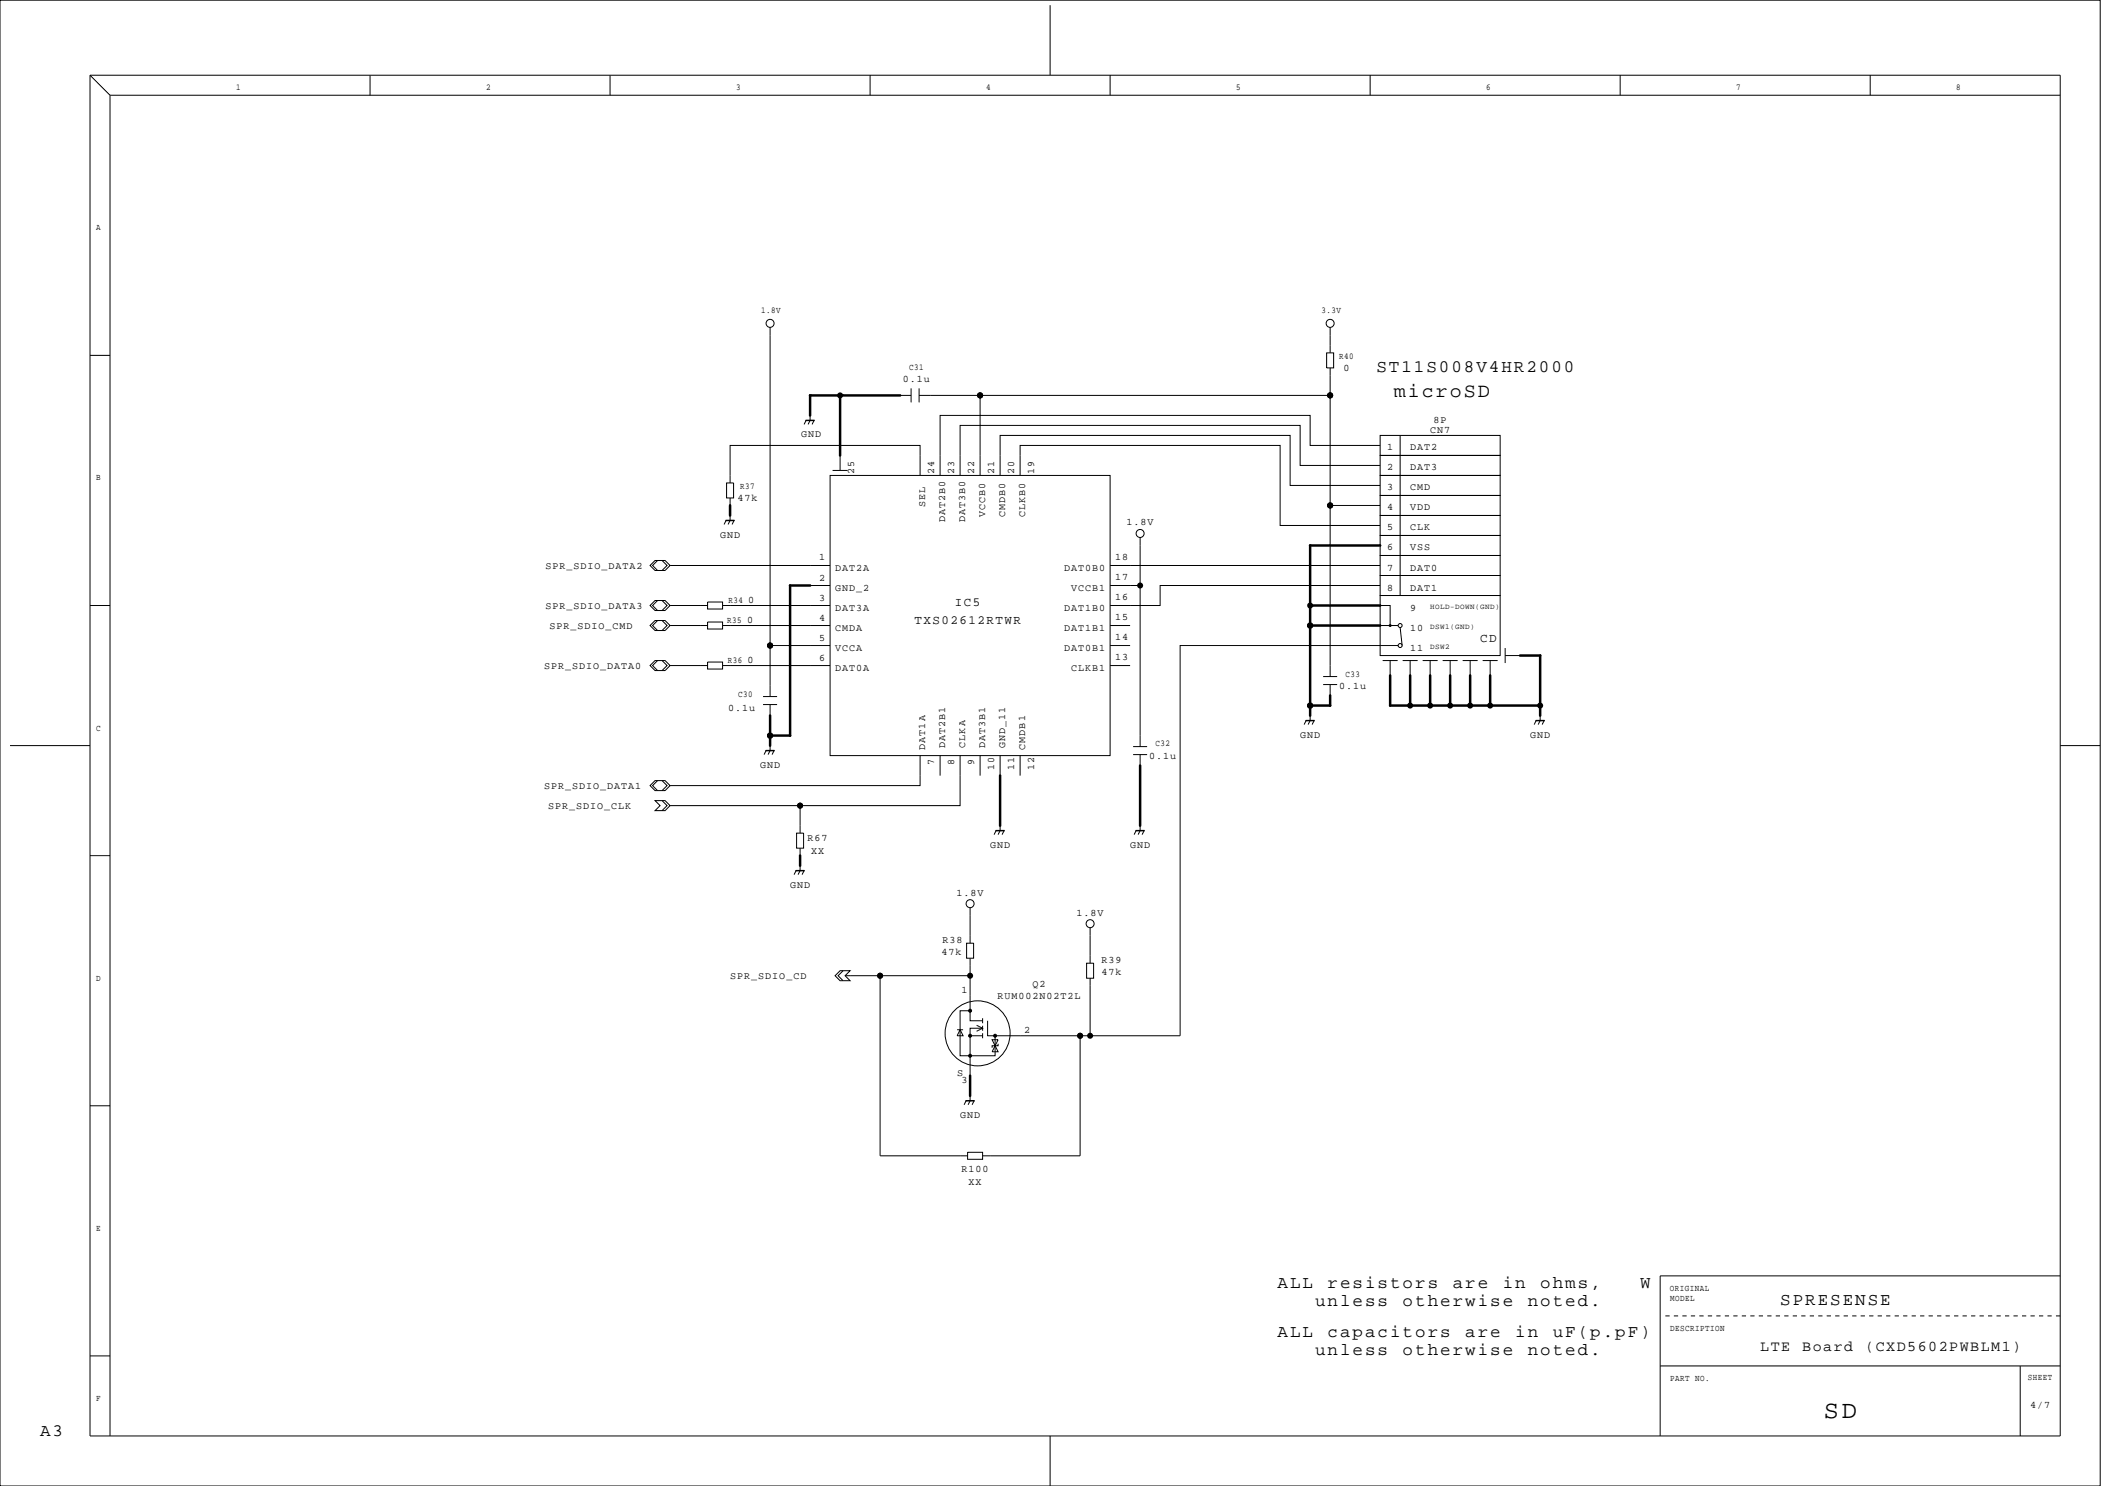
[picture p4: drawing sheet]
<svg xmlns="http://www.w3.org/2000/svg" width="420mm" height="297mm" viewBox="0 0 420 297" stroke-linecap="round" stroke-linejoin="round" font-family="sans-serif">
<g fill="none" stroke="#000" stroke-width=".2">
<path d="M0 0h420v297h-420zM18 15h394v272h-394zM18 15l4 4M22 19h390M22 19v268M74 15v4M122 15v4M174 15v4M210 1v14M222 15v4M274 15v4M324 15v4"/>
<path d="M374 15v4M18 71h4M154 65.4v73.8M180 79h2.2M182.2 77.6v2.8M183.8 77.6v2.8M183.8 79h82.2M196 79v16M265.3 70.5h1.4v3h-1.4zM266 65.4v5.1M266 73.5v61.7M145.3 96.5h1.4v3h-1.4z"/>
<path d="M146 99.5v1.5M161.2 84l-.4 .8M162 83v1l-.4 .8M162.8 84l-.4 .8M166 95h56v56h-56zM166.5 94h3M168 91v3M184 95v-6h-38v7.5M200 95v-8h58v10h18M204 95v-6h52v16h20M276 89h-14v-6h-74v12M276 93h-16v-8h-68v10"/>
<path d="M276 99h24v4h-24zM276 95h24v4h-24zM276 91h24v4h-24zM276 87h24v4h-24zM280 87v32M131 112h2l1 1-1 1h-2l-1-1zM131.5 112l-1 1 1 1M132.4 112l1 1-1 1M134 113h32M145.2 104l-.4 .8M146 103v1l-.4 .8M146.8 104l-.4 .8"/>
<path d="M162 117h4M222 117h6v32.2M222 113h54M228 107.4v9.6M266 101h10M276 117h-44v4h-10M276 119h24v12h-24zM276 107h24v4h-24zM276 111h24v4h-24zM276 115h24v4h-24zM276 103h24v4h-24zM18 121h4"/>
<path d="M131 132h2l1 1-1 1h-2l-1-1zM131 120h2l1 1-1 1h-2l-1-1zM131 124h2l1 1-1 1h-2l-1-1zM131.5 132l-1 1 1 1M131.5 120l-1 1 1 1M131.5 124l-1 1 1 1M132.4 132l1 1-1 1M132.4 120l1 1-1 1M132.4 124l1 1-1 1M134 133h7.5M134 121h7.5M134 125h7.5"/>
<path d="M141.5 124.3h3v1.4h-3zM141.5 132.3h3v1.4h-3zM141.5 120.3h3v1.4h-3zM144.5 121h21.5M144.5 125h21.5M144.5 133h21.5M152.6 139.2h2.8M154 129h12M222 129h4M222 125h4M222 133h4M264.6 136.8h2.8"/>
<path d="M264.6 135.2h2.8M266 136.8v2.2M276 121h2v4M276 125h3.6M276.5 132h3M278 132v3M279.6 129h-43.6v78h-18M280 125.4l.4 3.6M280.5 132h3M282 132v3M284.5 132h3M286 132v3"/>
<path d="M288.5 132h3M290 132v3M292.5 132h3M294 132v3M296.5 132h3M298 132v3M301 131h3M301 129.5v3M2 149h16M131 156h2l1 1-1 1h-2l-1-1zM131.5 156l-1 1 1 1M132.4 156l1 1-1 1"/>
<path d="M152.6 140.8h2.8M153.2 150l-.4 .8M154 149v1l-.4 .8M154 140.8v2.2M154.8 150l-.4 .8M184 151v6h-50M188 151v4M192 151v10h-58M196 151v4M200 151v4M204 151v4M226.6 149.2h2.8"/>
<path d="M226.6 150.8h2.8M228 150.8v2.2M261.2 144l-.4 .8M262 143v1l-.4 .8M262.8 144l-.4 .8M307.2 144l-.4 .8M308 143v1l-.4 .8M308.8 144l-.4 .8M412 149h8M18 171h4M131 160h2l1 1-1 1h-2l1-1zM132.4 160l1 1-1 1"/>
<path d="M159.2 174l-.4 .8M159.3 166.5h1.4v3h-1.4zM160 173v1l-.4 .8M160 161v5.5M160 169.5v1.5M160.8 174l-.4 .8M199.2 166l-.4 .8M200 165v1l-.4 .8M200.8 166l-.4 .8M227.2 166l-.4 .8M228 165v1l-.4 .8M228.8 166l-.4 .8"/>
<path d="M167 195l1-1h2l-1 1 1 1h-2zM168.6 194l-1 1 1 1M169 195h25M176 195v36h17.5M193.3 188.5h1.4v3h-1.4zM194 191.5v12.5h2.5M194 181.4v7.1M217.3 192.5h1.4v3h-1.4zM218 195.5v11.5h-20.5v-3M218 185.4v7.1M191.4 205.8h1.2M192 205.8l.6 1.2h-1.2z"/>
<path d="M194 219v1l-.4 .8M194 202h-2v9h7v-4M195.3 204.9l1.2 .6-1.2 .6M196.5 207h-2.5v8M196.5 203.5v1M196.5 205v1M196.5 206.5v1M196.5 205.5h-2.5v1.5M198.4 207.8h1.2l-.6 1.2zM199 209l.6 1.2h-1.2zM199.6 208.6v.4h-1.2v.4M216 207v24h-19.5"/>
<path d="M18 221h4M193.2 220l-.4 .8M193.5 230.3h3v1.4h-3zM194.8 220l-.4 .8M412 255h-80v32M18 271h4M332 273h80M333 263h.9M334.7 263h.9M336.4 263h.9M338.1 263h.9M339.8 263h.9"/>
<path d="M341.5 263h.9M343.2 263h.9M344.9 263h.9M346.6 263h.9M348.3 263h.9M350 263h.9M351.7 263h.9M353.4 263h.9M355.1 263h.9M356.8 263h.9M358.5 263h.9M360.2 263h.9"/>
<path d="M361.9 263h.9M363.6 263h.9M365.3 263h.9M367 263h.9M368.7 263h.9M370.4 263h.8M372.1 263h.8M373.8 263h.8M375.5 263h.8M377.2 263h.8M378.9 263h.8M380.6 263h.8"/>
<path d="M382.3 263h.8M384 263h.8M385.7 263h.8M387.4 263h.8M389.1 263h.8M390.8 263h.8M392.5 263h.8M394.2 263h.8M395.9 263h.8M397.6 263h.8M399.3 263h.8M401 263h.8"/>
<path d="M402.7 263h.8M404 273v14M404.4 263h.8M406.1 263h.8M407.8 263h.8M409.5 263h.8M411.2 263h.8M210 287v10"/>
<circle cx="154" cy="64.6" r=".8"/>
<circle cx="266" cy="64.6" r=".8"/>
<circle cx="228" cy="106.6" r=".8"/>
<circle cx="280" cy="129" r=".4"/>
<circle cx="280" cy="125" r=".4"/>
<circle cx="194" cy="180.6" r=".8"/>
<circle cx="218" cy="184.6" r=".8"/>
<circle cx="194" cy="207" r=".3"/>
<circle cx="194" cy="211" r=".3"/>
<circle cx="194" cy="202" r=".3"/>
<circle cx="195.5" cy="206.6" r="6.5"/>
<circle cx="199" cy="207" r=".3"/>
</g>
<g fill="#000">
<path d="M161.8 78.9l.3-.1 .2 .2v4l-.3 .3-.2-.3zM161.9 78.8h6.1l.3 .2-.3 .3h-6l-.2-.1zM167.8 78.9l.3-.1 .2 .2v12l-.3 .3-.2-.3zM167.9 78.8h12.1l.3 .2-.3 .3h-12l-.2-.3zM161.1 83.9h1.7l.2 .1-.2 .2h-1.6l-.1-.1zM145.1 104l1.7-.1 .2 .1-.2 .2h-1.6zM145.9 100.8h.2l.2 .2v2l-.3 .3-.2-.3v-2zM157.9 116.8h.2l.2 .2v30l-.3 .3-.2-.3v-30zM157.8 116.9l.2-.1h4l.3 .2-.3 .3h-4l-.2-.1zM261.9 108.8h.2l.2 .2v12l-.3 .3-.2-.3v-12zM261.9 108.8h14.1l.3 .2-.3 .3h-14l-.2-.3zM261.9 120.8h.2l.2 .2v4l-.3 .3-.2-.3v-4z"/>
<path d="M261.9 124.8h.2l.2 .2v16l-.3 .3-.2-.3v-16zM261.9 124.8h14.1l.3 .2-.3 .3h-14l-.2-.3zM261.9 120.8h14.1l.3 .2-.3 .3h-14l-.2-.3zM265.8 138.9l.2-.1 .3 .2v2l-.3 .3-.2-.3zM277.8 134.9l.3-.1 .2 .2v6l-.3 .3-.2-.3zM281.9 134.8h.2l.2 .2v6l-.3 .3-.2-.3v-6zM285.8 134.9l.3-.1 .2 .2v6l-.3 .3-.2-.3zM289.9 134.8h.2l.2 .2v6l-.3 .3-.2-.3v-6zM293.8 134.9l.3-.1 .2 .2v6l-.3 .3-.2-.3zM297.8 134.9l.3-.1 .2 .2v6l-.3 .3-.2-.3zM303.8 130.9l.2-.1h4l.3 .2-.3 .3h-4l-.2-.1zM307.8 130.9l.2-.1 .3 .2v10l-.3 .3-.2-.3z"/>
<path d="M153.1 149.9h1.7l.2 .1-.2 .2h-1.6l-.1-.2zM153.8 146.9l.3-.1 .2 .2v2l-.3 .3-.2-.3zM153.9 142.8h.2l.2 .2v4l-.3 .3-.2-.3v-4zM153.9 146.8h4.1l.3 .2-.3 .3h-4l-.2-.3zM199.9 154.8h.2l.2 .2v10l-.3 .3-.2-.3v-10zM227.9 152.8h.2l.2 .2v12l-.3 .3-.2-.3v-12zM261.1 143.9h1.7l.2 .1-.2 .2h-1.6l-.1-.1zM261.9 140.8h.2l.2 .2v2l-.3 .3-.2-.3v-2zM261.9 140.8h4.1l.3 .2-.3 .3h-4l-.2-.3zM277.9 140.8h4.1l.3 .2-.3 .3h-4l-.2-.3zM281.8 140.9l.2-.1h4l.3 .2-.3 .3h-4l-.2-.1zM285.9 140.8h4.1l.3 .2-.3 .3h-4l-.2-.1z"/>
<path d="M289.9 140.8h4.1l.3 .2-.3 .3h-4l-.2-.3zM293.9 140.8h4.1l.3 .2-.3 .3h-4l-.2-.1zM297.9 140.8h10.1l.3 .2-.3 .3h-10l-.2-.3zM307.1 143.9h1.7l.2 .1-.2 .2h-1.6l-.1-.2zM307.8 140.9l.3-.1 .2 .2v2l-.3 .3-.2-.3zM159.1 174l1.7-.1 .2 .1-.2 .2h-1.6zM159.9 170.8h.2l.2 .2v2l-.3 .3-.2-.3v-2zM199.1 166l1.7-.1 .2 .1-.2 .2h-1.6zM227.1 166l1.7-.1 .2 .1-.2 .2h-1.6zM193.9 214.8h.2l.2 .2v4l-.3 .3-.2-.3v-4zM193.1 219.9h1.7l.2 .1-.2 .2h-1.6l-.1-.1z"/>
<circle cx="168" cy="79" r=".6"/>
<circle cx="196" cy="79" r=".6"/>
<circle cx="266" cy="79" r=".6"/>
<circle cx="228" cy="117" r=".6"/>
<circle cx="266" cy="101" r=".6"/>
<circle cx="154" cy="129" r=".6"/>
<circle cx="262" cy="125" r=".6"/>
<circle cx="262" cy="121" r=".6"/>
<circle cx="278" cy="125" r=".3"/>
<circle cx="154" cy="147" r=".6"/>
<circle cx="262" cy="141" r=".6"/>
<circle cx="282" cy="141" r=".6"/>
<circle cx="286" cy="141" r=".6"/>
<circle cx="290" cy="141" r=".6"/>
<circle cx="294" cy="141" r=".6"/>
<circle cx="298" cy="141" r=".6"/>
<circle cx="308" cy="141" r=".6"/>
<circle cx="160" cy="161" r=".6"/>
<circle cx="176" cy="195" r=".6"/>
<circle cx="194" cy="195" r=".6"/>
<circle cx="194" cy="202" r=".3"/>
<circle cx="194" cy="211" r=".3"/>
<circle cx="194" cy="207" r=".3"/>
<circle cx="199" cy="207" r=".3"/>
<circle cx="216" cy="207" r=".6"/>
<circle cx="218" cy="207" r=".6"/>
</g>
<text font-size="5" x="364.7" y="283.5">SD</text>
<text font-size="4" x="278.7" y="79.3">microSD</text>
<g font-size="3.5">
<text x="275.2" y="74.3">ST11S008V4HR2000</text>
<text x="255.5" y="257.4">ALL</text>
<text x="265.5" y="257.4">resistors</text>
<text x="290.5" y="257.4">are</text>
<text x="300.5" y="257.4">in</text>
<text x="308" y="257.4">ohms,</text>
<text x="328" y="257.4">W</text>
<text x="263" y="261.1">unless</text>
<text x="280.5" y="261.1">otherwise</text>
<text x="305.5" y="261.1">noted.</text>
<text x="356" y="260.8">SPRESENSE</text>
<text x="255.5" y="267.2">ALL</text>
<text x="265.5" y="267.2">capacitors</text>
<text x="293" y="267.2">are</text>
<text x="303" y="267.2">in</text>
<text x="310.5" y="267.2">uF(p.pF)</text>
<text x="263" y="270.9">unless</text>
<text x="280.5" y="270.9">otherwise</text>
<text x="305.5" y="270.9">noted.</text>
<text x="8" y="287">A3</text>
</g>
<g font-size="3">
<text x="352" y="270">LTE</text>
<text x="360.4" y="270">Board</text>
<text x="373" y="270">(CXD5602PWBLM1)</text>
</g>
<g font-size="2.5">
<text x="182.9" y="124.6">TXS02612RTWR</text>
<text x="190.9" y="121">IC5</text>
<text x="296" y="128.3">CD</text>
</g>
<g font-size="2">
<text x="180.5" y="76.4">0.1u</text>
<text x="268.6" y="74.1">0</text>
<text x="160.2" y="87.3">GND</text>
<text x="286" y="86.5">CN7</text>
<text x="286.7" y="84.5">8P</text>
<text x="170.8" y="94.7" transform="rotate(-90 170.8 94.7)">25</text>
<text x="186.8" y="94.7" transform="rotate(-90 186.8 94.7)">24</text>
<text x="190.8" y="94.7" transform="rotate(-90 190.8 94.7)">23</text>
<text x="194.8" y="94.7" transform="rotate(-90 194.8 94.7)">22</text>
<text x="198.8" y="94.7" transform="rotate(-90 198.8 94.7)">21</text>
<text x="202.8" y="94.7" transform="rotate(-90 202.8 94.7)">20</text>
<text x="206.8" y="94.7" transform="rotate(-90 206.8 94.7)">19</text>
<text x="277.4" y="90">1</text>
<text x="277.4" y="94">2</text>
<text x="282" y="94">DAT3</text>
<text x="282" y="90">DAT2</text>
<text x="147.5" y="100.1">47k</text>
<text x="185" y="101.4" transform="rotate(-90 185 101.4)">SEL</text>
<text x="277.4" y="98">3</text>
<text x="282" y="98">CMD</text>
<text x="144" y="107.5">GND</text>
<text x="189" y="104.4" transform="rotate(-90 189 104.4)">DAT2B0</text>
<text x="193" y="104.4" transform="rotate(-90 193 104.4)">DAT3B0</text>
<text x="197" y="103.4" transform="rotate(-90 197 103.4)">VCCB0</text>
<text x="201" y="103.4" transform="rotate(-90 201 103.4)">CMDB0</text>
<text x="205" y="103.4" transform="rotate(-90 205 103.4)">CLKB0</text>
<text x="225.3" y="105">1.8V</text>
<text x="277.4" y="102">4</text>
<text x="277.4" y="106">5</text>
<text x="282" y="102">VDD</text>
<text x="282" y="106">CLK</text>
<text x="109.1" y="113.8">SPR_SDIO_DATA2</text>
<text x="163.8" y="112">1</text>
<text x="223" y="112">18</text>
<text x="277.4" y="110">6</text>
<text x="282" y="110">VSS</text>
<text x="163.8" y="116">2</text>
<text x="167" y="114">DAT2A</text>
<text x="167" y="118">GND_2</text>
<text x="212.8" y="114">DAT0B0</text>
<text x="214.2" y="118">VCCB1</text>
<text x="223" y="116">17</text>
<text x="277.4" y="114">7</text>
<text x="277.4" y="118">8</text>
<text x="282" y="114">DAT0</text>
<text x="282" y="118">DAT1</text>
<text x="109.1" y="121.8">SPR_SDIO_DATA3</text>
<text x="109.9" y="125.8">SPR_SDIO_CMD</text>
<text x="149.4" y="124.5">0</text>
<text x="149.7" y="120.5">0</text>
<text x="163.8" y="120">3</text>
<text x="163.8" y="124">4</text>
<text x="167" y="122">DAT3A</text>
<text x="212.8" y="122">DAT1B0</text>
<text x="223" y="124">15</text>
<text x="223" y="120">16</text>
<text x="282" y="122">9</text>
<text x="163.8" y="128">5</text>
<text x="167" y="126">CMDA</text>
<text x="167" y="130">VCCA</text>
<text x="212.8" y="130">DAT0B1</text>
<text x="212.8" y="126">DAT1B1</text>
<text x="223" y="128">14</text>
<text x="282" y="126">10</text>
<text x="282" y="130">11</text>
<text x="108.8" y="133.8">SPR_SDIO_DATA0</text>
<text x="149.5" y="132.5">0</text>
<text x="163.8" y="132">6</text>
<text x="167" y="134">DAT0A</text>
<text x="214.2" y="134">CLKB1</text>
<text x="223" y="132">13</text>
<text x="267.8" y="137.6">0.1u</text>
<text x="145.6" y="142.1">0.1u</text>
<text x="185" y="149.8" transform="rotate(-90 185 149.8)">DAT1A</text>
<text x="189" y="149.5" transform="rotate(-90 189 149.5)">DAT2B1</text>
<text x="193" y="149.4" transform="rotate(-90 193 149.4)">CLKA</text>
<text x="197" y="149.5" transform="rotate(-90 197 149.5)">DAT3B1</text>
<text x="201" y="149.5" transform="rotate(-90 201 149.5)">GND_11</text>
<text x="205" y="149.8" transform="rotate(-90 205 149.8)">CMDB1</text>
<text x="260" y="147.5">GND</text>
<text x="306" y="147.5">GND</text>
<text x="152" y="153.5">GND</text>
<text x="186.8" y="152.9" transform="rotate(-90 186.8 152.9)">7</text>
<text x="190.8" y="152.9" transform="rotate(-90 190.8 152.9)">8</text>
<text x="194.8" y="152.9" transform="rotate(-90 194.8 152.9)">9</text>
<text x="198.8" y="153.9" transform="rotate(-90 198.8 153.9)">10</text>
<text x="202.8" y="153.9" transform="rotate(-90 202.8 153.9)">11</text>
<text x="206.8" y="153.9" transform="rotate(-90 206.8 153.9)">12</text>
<text x="229.8" y="151.8">0.1u</text>
<text x="108.8" y="157.8">SPR_SDIO_DATA1</text>
<text x="109.6" y="161.8">SPR_SDIO_CLK</text>
<text x="161.5" y="168">R67</text>
<text x="162.2" y="170.7">XX</text>
<text x="198" y="169.5">GND</text>
<text x="226" y="169.5">GND</text>
<text x="158" y="177.5">GND</text>
<text x="191.3" y="179">1.8V</text>
<text x="215.3" y="183">1.8V</text>
<text x="188.2" y="190.8">47k</text>
<text x="188.5" y="188.5">R38</text>
<text x="146" y="195.8">SPR_SDIO_CD</text>
<text x="206.5" y="197.3">Q2</text>
<text x="220.2" y="192.5">R39</text>
<text x="220.2" y="194.8">47k</text>
<text x="192.3" y="198.5">1</text>
<text x="199.5" y="199.8">RUM002N02T2L</text>
<text x="204.8" y="206.5">2</text>
<text x="191.4" y="215">S</text>
<text x="192.3" y="216.5">3</text>
<text x="192" y="223.5">GND</text>
<text x="192.3" y="234.2">R100</text>
<text x="193.7" y="237">XX</text>
<text x="406" y="281.5">4/7</text>
</g>
<g font-size="1.8">
<text x="47.2" y="18">1</text>
<text x="97.2" y="18">2</text>
<text x="147.2" y="18">3</text>
<text x="197.2" y="18">4</text>
<text x="247.2" y="18">5</text>
<text x="297.2" y="18">6</text>
<text x="347.2" y="18">7</text>
<text x="391.2" y="18">8</text>
<text x="19.2" y="46">A</text>
<text x="152.3" y="62.6">1.8V</text>
<text x="264.2" y="62.6">3.3V</text>
<text x="267.8" y="71.7">R40</text>
<text x="181.8" y="74">C31</text>
<text x="19.2" y="96">B</text>
<text x="148" y="97.7">R37</text>
<text x="145.4" y="124.4">R35</text>
<text x="145.7" y="120.4">R34</text>
<text x="145.6" y="132.4">R36</text>
<text x="269" y="135.2">C33</text>
<text x="147.6" y="139.3">C30</text>
<text x="19.2" y="146">C</text>
<text x="231" y="149">C32</text>
<text x="19.2" y="196">D</text>
<text x="19.2" y="246">E</text>
<text x="333.9" y="258.1">ORIGINAL</text>
<text x="334" y="260">MODEL</text>
<text x="334" y="266">DESCRIPTION</text>
<text x="405.6" y="275.8">SHEET</text>
<text x="19.2" y="280">F</text>
<text x="334" y="276">PART NO.</text>
</g>
<g font-size="1.5">
<text x="286" y="125.8">DSW1(GND)</text>
<text x="286" y="121.8">HOLD-DOWN(GND)</text>
<text x="286" y="129.8">DSW2</text>
</g>
</svg>
